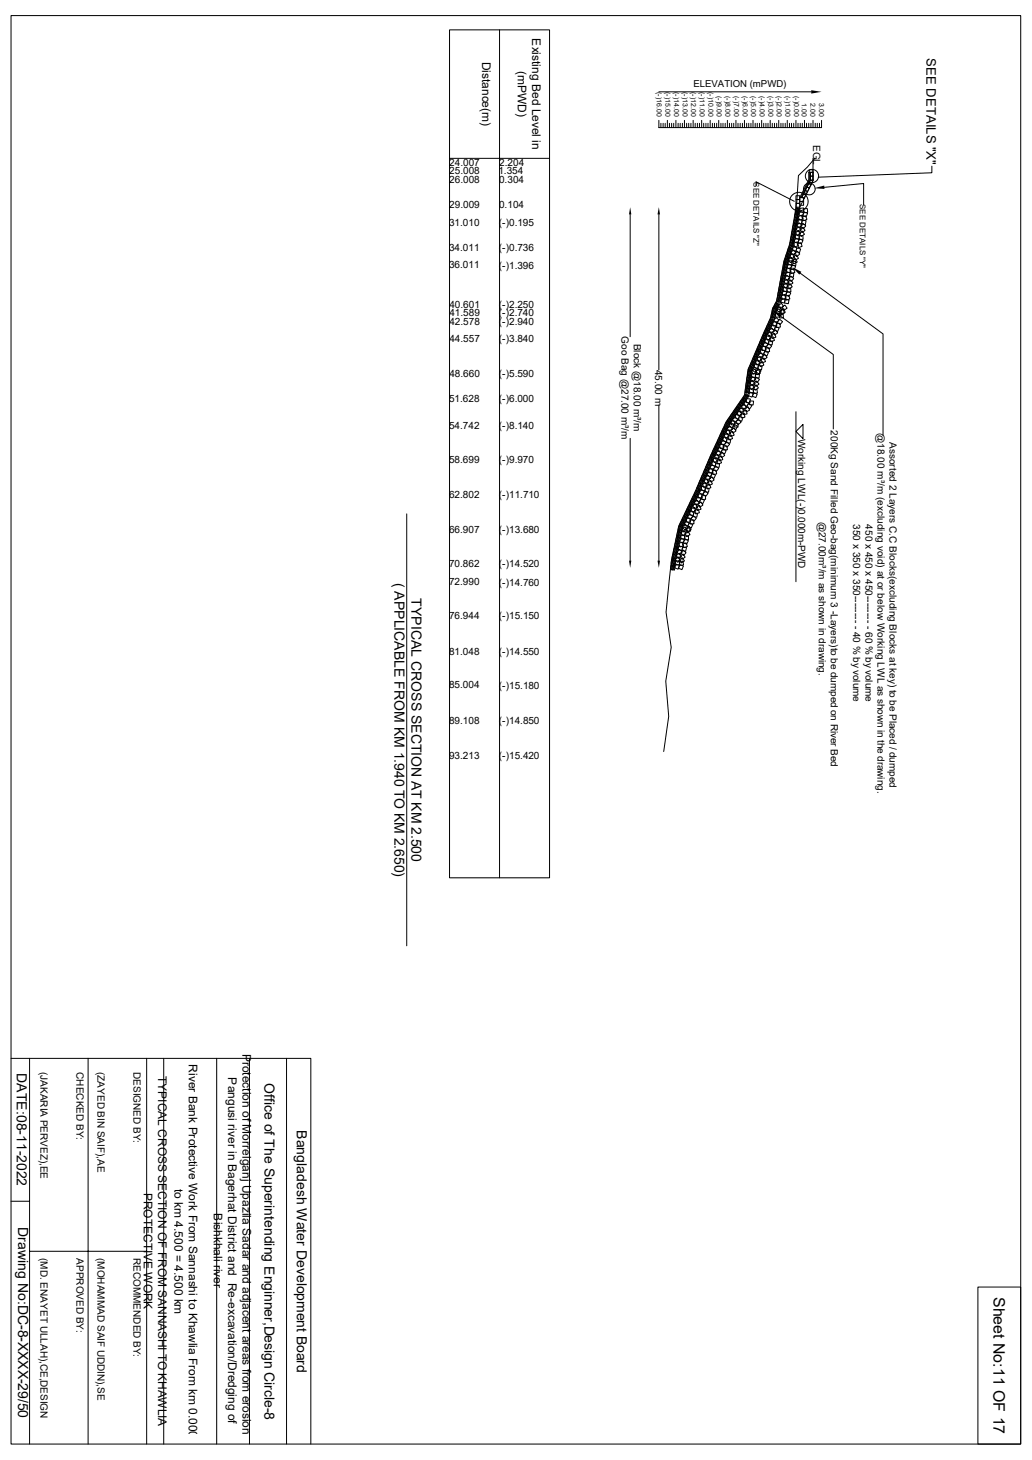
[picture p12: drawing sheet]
<svg xmlns="http://www.w3.org/2000/svg" width="297mm" height="420mm" viewBox="0 0 297 420" stroke-linecap="round" stroke-linejoin="round" font-family="sans-serif">
<g fill="none" stroke="#000" stroke-width=".29">
<path d="M3.2 4.5h290.6v410.9h-290.6zM129.4 8.6h28.8v243.9h-28.8zM143.8 8.6v243.9M189.6 34.6v2.1h46.8v-2.1M189.6 26.4h43.9M190.2 35.5v1.2M190.8 35.5v1.2M191.4 35.5v1.2M192.1 34.6v2.1M192.7 35.5v1.2M193.3 35.5v1.2M193.9 35.5v1.2"/>
<path d="M194.5 34.6v2.1M195.2 35.5v1.2M195.7 35.5v1.2M196.4 35.5v1.2M197 34.6v2.1M197.6 35.5v1.2M198.2 35.5v1.2M198.8 35.5v1.2M199.5 34.6v2.1M200.1 35.5v1.2M200.7 35.5v1.2M201.3 35.5v1.2"/>
<path d="M201.9 34.6v2.1M202.5 35.5v1.2M203.2 35.5v1.2M203.8 35.5v1.2M204.4 34.6v2.1M205 35.5v1.2M205.6 35.5v1.2M206.2 35.5v1.2M206.8 34.6v2.1M207.5 35.5v1.2M208.1 35.5v1.2M208.7 35.5v1.2"/>
<path d="M209.3 34.6v2.1M209.9 35.5v1.2M210.6 35.5v1.2M211.2 35.5v1.2M211.8 34.6v2.1M212.4 35.5v1.2M213 35.5v1.2M213.7 35.5v1.2M214.2 34.6v2.1M214.9 35.5v1.2M215.5 35.5v1.2M216.1 35.5v1.2"/>
<path d="M216.7 34.6v2.1M217.3 35.5v1.2M217.9 35.5v1.2M218.6 35.5v1.2M219.2 34.6v2.1M219.8 35.5v1.2M220.4 35.5v1.2M221 35.5v1.2M221.7 34.6v2.1M222.2 35.5v1.2M222.9 35.5v1.2M223.5 35.5v1.2"/>
<path d="M224.1 34.6v2.1M224.7 35.5v1.2M225.3 35.5v1.2M226 35.5v1.2M226.6 34.6v2.1M227.2 35.5v1.2M227.8 35.5v1.2M228.4 35.5v1.2M229.1 34.6v2.1M229.7 35.5v1.2M230.3 35.5v1.2M230.9 35.5v1.2"/>
<path d="M231.5 34.6v2.1M232.1 35.5v1.2M232.7 35.5v1.2M233.4 35.5v1.2M234 34.6v2.1M234.6 35.5v1.2M235.2 35.5v1.2M235.8 35.5v1.2M129.4 45.6h28.8M217.6 53.4v-1.1l11 5.6M229.1 58.5h1.1v1.1h-1.1zM229.1 57.4h1.1v1.1h-1.1z"/>
<path d="M229.1 56.3h1.1v1.1h-1.1zM229.2 59.6l.2 .6-.3 1a1.33 1.33 0 0 1 .1-1.6zM229.6 59.7l.1 .6-.2 1a1.33 1.33 0 0 1 .1-1.6zM230 59.8l.2 .6-.3 .9a1.33 1.33 0 0 1 .1-1.5zM230.1 59.9l1.2-.1 .1 1.1-1.1 .1zM230.2 58h1.1v1.1h-1.1zM230.2 56.9h1.1v1.1h-1.1zM232.9 49.6l-.2 2.1-2.5 5.2M232.9 48.9h1.1v.7h-.7v1.1h.7v1.1h-.7v-1.1h.7v-1.1h-1.1zM233 49.6v2.1l-2.5 5.2M233.3 49.6v2.2l-2.6 5.1M233.3 51.8l.6 .3-.5 1-.7-.3-.5 1 .7 .3-.5 1-.7-.3-.4 1 .6 .3-.5 1-.6-.3 .5-1 .6 .3 .5-1-.7-.3 .5-1 .7 .3 .5-1-.7-.3z"/>
<path d="M234 49.6v2.4l-4.9 9.8M234 45.6v6.4M234.5 45.6l-2.1 2.4-2.6 2.5-.5 7.4-.7 4.9-1.4 7.4-1.6 4.9-2.1 11.4-1.2 2.4-.5 2.5-6.5 14.9-1.1 7.4-5.2 7.7-4.5 9.7-4.3 10.1-4.9 10.1-2 9.8-1.6 15 1.5 10.1-1.6 9.8 .8 10.1-1.4 10.1M237.2 53.9l11.3-1.1v6M268.2 47.8v1.9l-32.7 1.3M181.4 61.7v35.2M189.6 61.7v44.7M225 79h.2a1.27 1.27 0 0 1-.5 1.4zM225.3 77.4h.2a1.27 1.27 0 0 1-.4 1.4zM225.4 79.1h.2a1.27 1.27 0 0 1-.4 1.4zM225.6 75.8h.2a1.27 1.27 0 0 1-.4 1.4zM225.7 77.5h.2a1.27 1.27 0 0 1-.4 1.4z"/>
<path d="M225.8 79.2h.2a1.27 1.27 0 0 1-.4 1.4zM226 75.9h.2a1.27 1.27 0 0 1-.4 1.4zM226.1 74.2l.1-.1v.4l-.5 1.1zM226.1 77.6h.2a1.27 1.27 0 0 1-.4 1.4zM226.3 77.5l1-.4 .4 1-1.1 .4zM226.3 78.2l1.1 .2-.2 1.1-1.1-.2zM226.4 74.3h.2v.3l-.5 1.2zM226.4 75.9h.2a1.27 1.27 0 0 1-.4 1.4zM226.5 79.2l.8 .7-.7 .9-.8-.7zM226.6 72.6h.1v.3l-.5 1.2zM226.8 75.1l1.1-.1 .1 1.1-1.1 .1zM226.9 74.5l.1-.1v.3l-.5 1.2z"/>
<path d="M226.9 74.5l1-.5 .5 1.1-1 .4zM226.9 75.9l1 .6-.5 .9-1-.4zM226.9 72.8l.2-.1v.3l-.5 1.2zM227.1 71.1l.1-.1v.3l-.5 1.2zM227.2 73.5l1-.5 .5 1-.9 .5zM227.3 77.7l1.1-.4 .4 1.1-1.1 .3zM227.4 78.4l1.1 .3-.2 1.1-1.1-.3zM227.5 71.2l.1-.1v.4l-.5 1.1zM227.5 72.8v.4l-.5 1.1zM227.5 72.6l.9-.7 .7 .8-.8 .7zM227.6 69.3l.1 .2a1.29 1.29 0 0 1-.5 1.4zM227.6 79.4l.8 .7-.7 .9-.8-.8z"/>
<path d="M227.9 67.7l.1 .2a1.29 1.29 0 0 1-.5 1.4zM227.9 71.3l.1-.1v.4l-.5 1.2zM227.9 75.3l1.1-.1 .1 1.1-1.1 .1zM228 74.9l.9-.5 .5 1-1 .5zM228 69.4l.1 .2a1.29 1.29 0 0 1-.4 1.4zM228 76.2l1 .5-.5 .9-1-.4zM228.2 66.1l.1 .2a1.29 1.29 0 0 1-.5 1.3zM228.3 67.8l.1 .1a1.29 1.29 0 0 1-.4 1.4zM228.3 73.8l1-.5 .5 1-1 .5zM228.3 70l1.1-.4 .4 1.1-1.1 .3zM228.3 71l1.1 .3-.4 1-1-.3zM228.4 69.5l.1 .1a1.29 1.29 0 0 1-.4 1.4z"/>
<path d="M228.5 64.5l.1 .1a1.29 1.29 0 0 1-.5 1.4zM228.6 66.2l.1 .1a1.29 1.29 0 0 1-.4 1.4zM228.6 73l.8-.7 .8 .8-.9 .7zM228.7 67.9l.1 .1a1.29 1.29 0 0 1-.5 1.4zM228.8 62.9l.1 .1a1.29 1.29 0 0 1-.5 1.4zM228.9 64.6v.1a1.29 1.29 0 0 1-.4 1.4zM228.9 67.6l1.1-.1v1.2h-1.1zM228.9 66.9l.9-.6 .6 .9-.9 .6zM229 61.3l.1 .5-.2 1a1.33 1.33 0 0 1 .1-1.5zM229 66.3l.1 .1a1.29 1.29 0 0 1-.5 1.4zM229 68.5l1 .5-.5 1-1-.5zM229.1 65.8l.9-.6 .6 .9-.9 .6z"/>
<path d="M229.2 63v.1a1.29 1.29 0 0 1-.4 1.4zM229.3 64.6l.1 .2a1.29 1.29 0 0 1-.5 1.4zM229.4 71.3l1 .3-.3 1.1-1.1-.4zM229.4 61.3l.1 .6-.2 1a1.33 1.33 0 0 1 .1-1.6zM229.4 70.2l1.1-.4 .3 1.1-1 .3zM229.6 63l.1 .2a1.29 1.29 0 0 1-.5 1.4zM229.7 62.3l1.1-.4 .3 1-1 .4zM229.8 61.4l.1 .6-.2 .9a1.33 1.33 0 0 1 .1-1.5zM229.8 63.1l1.1 .2-.2 1.1-1.1-.2zM230 67.1l.9-.6 .6 .9-.9 .6zM230 67.8l1.1-.1v1.1l-1.1 .1zM230 64.1l.8 .7-.7 .9-.8-.8z"/>
<path d="M230.1 68.7l1 .5-.5 .9-1-.4zM230.2 66l.9-.6 .6 .9-.9 .6zM230.3 60.8l1 .5-.4 1-1-.5zM230.3 78.6l23.8 17.5v29.2M230.8 62.5l1.1-.4 .3 1-1 .4zM230.9 63.3l1.1 .2-.2 1.1-1.1-.2zM231.1 64.3l.8 .7-.7 .8-.9-.7zM231.2 60.1l1.1-.1 .2 1.1-1.1 .1zM231.4 61l1 .4-.4 1-1-.4zM218.4 99.1h.2l-.1 .6-.5 .8v-.4zM218.8 99.3h.2l-.1 .6-.5 .8v-.5zM219.1 97.6h.1v.6l-.6 .8v-.4z"/>
<path d="M219.2 99.5l.2-.1-.1 .6-.6 .9v-.5zM219.2 99.7l1.1-.1 .2 1.1-1.1 .1zM219.5 97.8l.2-.1-.1 .6-.6 .9v-.5zM219.8 96.1h.1l-.1 .6-.5 .8v-.4zM219.9 98l.1-.1v.6l-.6 .9v-.5zM220.1 96.3l.2-.1-.1 .6-.5 .9v-.5zM220.2 98.4l.9 .7-.7 .9-.9-.7zM220.3 97.5l1.1 .2-.2 1.1-1.1-.2zM220.4 94.6l.2 .3-.6 1.1a1.32 1.32 0 0 1 .4-1.4zM220.4 96.9l1-.5 .5 1.1-1 .4zM220.5 96.4h.2l-.1 .6-.6 .8v-.4zM220.8 94.8l.2 .1-.1 .4-.6 .9a1.32 1.32 0 0 1 .5-1.4z"/>
<path d="M220.9 95.9l1-.4 .4 1-1 .4zM221.1 93.1l.2 .1-.2 .5-.5 .8a1.32 1.32 0 0 1 .5-1.4zM221.2 95l.1 .2-.6 1.2a1.32 1.32 0 0 1 .5-1.4zM221.2 98.8l.9 .7-.7 .9-.9-.7zM221.3 95l.9-.6 .6 .9-.9 .7zM221.3 98l1.1 .1-.2 1.1-1.1-.1zM221.4 97.3l1.1-.4 .4 1-1 .4zM221.5 93.3l.1 .3-.6 1.1a1.32 1.32 0 0 1 .5-1.4zM221.8 91.7l.1 .2-.6 1.1a1.32 1.32 0 0 1 .5-1.3zM221.9 93.5l.1 .1-.1 .4-.5 .9a1.32 1.32 0 0 1 .5-1.4zM221.9 96.3l1-.4 .4 1.1-1 .4zM222.2 90l.1 .1v.7l-.3 .7z"/>
<path d="M222.2 91.8l.1 .3-.6 1.1a1.32 1.32 0 0 1 .5-1.4zM222.2 93.4l1 .5-.4 1-1-.5zM222.3 95.5l.9-.6 .6 .9-.9 .6zM222.4 92.7l1.1-.2 .1 1.1-1.1 .2zM222.5 88.4l.2 .1-.1 .7-.3 .7zM222.5 92l.2 .1-.1 .4-.5 .9a1.32 1.32 0 0 1 .4-1.4zM222.7 90v.9l-.3 .7v-1zM223 88.4l.1 .9-.4 .7 .1-1.1zM223 90.2l.1-.1 .1 .6-.4 1zM223.2 90.2l1.1-.1 .1 1.1-1.1 .1zM223.2 87.2l.3-.2-.7 1.4zM223.2 89.5l1-.7 .6 .9-.9 .6z"/>
<path d="M223.2 93.9l1 .5-.4 1-1-.5zM223.3 88.6h.2l-.1 .8-.3 .7zM223.4 91.4l.8 .7-.7 .8-.9-.7zM223.4 93.1l1.1-.1 .1 1.1-1.1 .1zM223.6 88.6l1-.3 .4 1.1-1.1 .3zM223.6 87.4l.3-.2-.7 1.4zM223.8 85.5h.2a1.27 1.27 0 0 1-.4 1.4zM224 87.5l.3-.1-.7 1.4zM224 87.9l.9-.7 .6 1-.9 .6zM224.1 83.8l.2 .1a1.27 1.27 0 0 1-.4 1.3zM224.2 85.5l.2 .1a1.27 1.27 0 0 1-.4 1.3zM224.3 90.4l1.1-.1 .1 1.1-1.1 .1z"/>
<path d="M224.3 89.7l1-.7 .5 1-.9 .6zM224.4 91.8l.8 .7-.7 .9-.9-.7zM224.4 82.2l.2 .1a1.27 1.27 0 0 1-.4 1.3zM224.5 83.9h.2a1.27 1.27 0 0 1-.4 1.4zM224.6 89.2l1-.4 .4 1.1-1.1 .3zM224.7 85.6h.1a1.27 1.27 0 0 1-.4 1.4zM224.7 80.6h.2a1.27 1.27 0 0 1-.4 1.4zM224.7 91l15.1 11v21.4M224.8 82.3h.2a1.27 1.27 0 0 1-.4 1.4zM224.8 85.1l1.1-.4 .3 1.1-1 .3zM224.9 85.9l1.1 .2-.2 1.1-1.1-.2zM225 84h.1a1.27 1.27 0 0 1-.4 1.4z"/>
<path d="M225 88.3l.9-.5 .6 .8-.9 .7zM225.1 80.7h.2a1.27 1.27 0 0 1-.4 1.4zM225.3 82.4h.1a1.27 1.27 0 0 1-.4 1.4zM225.3 82.8l1.1-.2 .1 1.2-1.1 .1zM225.4 82l.9-.6 .6 .9-.9 .6zM225.5 83.6l1 .5-.5 1-1-.5zM225.6 80.8h.1a1.27 1.27 0 0 1-.4 1.4zM225.6 80.9l.9-.6 .6 .9-.9 .6zM225.9 85.3l1-.4 .4 1.1-1 .4zM226 86.1l1.1 .2-.2 1.1-1.1-.2zM226.4 82.9l1.1-.1 .1 1.1-1.1 .1zM226.5 82.2l.9-.6 .6 .9-.9 .6z"/>
<path d="M226.6 83.8l1 .5-.5 1-1-.5zM226.7 81.1l.9-.6 .6 .9-.9 .6zM189.6 116.5v44.8M210.9 118.7l.2 .1-.2 .5-.8 .7zM211.2 119l.2 .1-.2 .4-.7 .8zM211.6 119.2l.2 .1-.3 .5-.7 .7zM211.8 117.3l.2 .2-.2 .4-.7 .8zM211.9 119.2l1 .3-.3 1.1-1.1-.4zM212.2 117.6l.1 .1-.2 .5-.7 .7zM212.2 118.5l1.1-.2 .2 1.1-1.1 .2zM212.5 117.9l.2 .1-.2 .4-.7 .8zM212.8 116l.1 .2-.2 .4-.7 .7z"/>
<path d="M212.8 119.8l1 .3-.4 1.1-1-.4zM212.8 117.6l1.1-.2 .2 1.1-1.1 .2zM213.1 116.2l.2 .2-.2 .4-.8 .8zM213.1 119.1l1.1-.2 .2 1.1-1.1 .2zM213.4 116.8l.9-.4 .5 1-1 .5zM213.4 116.5l.2 .1-.2 .5-.7 .7zM213.7 114.7l.2 .1-.2 .4-.8 .8zM213.7 118.2l1.1-.2 .2 1.1-1.1 .2zM214 114.9l.2 .1-.2 .4-.7 .8zM214.2 117.5l1.1-.5 .4 1-.9 .5zM214.4 115.1l.1 .2-.2 .4-.7 .8zM214.6 115.4l.9 .6-.7 1-.8-.7z"/>
<path d="M214.6 113.3l.2 .2-.2 .4-.7 .7zM214.8 111.5l.1 .6-.3 .9a1.33 1.33 0 0 1 .2-1.5zM214.8 114.7l1.1 .1v1.1l-1.1-.1zM215 109.8l.1 .6-.3 1a1.33 1.33 0 0 1 .2-1.6zM215 113.5l.1 .2-.2 .4-.7 .8zM215.1 111.5l.2 .6-.3 1a1.33 1.33 0 0 1 .1-1.6zM215.2 108.2l.1 .6-.2 1a1.33 1.33 0 0 1 .1-1.6zM215.3 113.8l.2 .1-.2 .4-.8 .8zM215.4 109.9l.1 .6-.2 1a1.33 1.33 0 0 1 .1-1.6zM215.4 106.6l.2 .6-.3 1a1.33 1.33 0 0 1 .1-1.6zM215.5 116l.9 .7-.6 .9-1-.6zM215.6 111.6l.1 .6-.3 1a1.33 1.33 0 0 1 .2-1.6z"/>
<path d="M215.6 108.2l.1 .6-.2 1a1.33 1.33 0 0 1 .1-1.6zM215.6 111.2l.9-.7 .7 .9-.9 .7zM215.6 111.9l1.1-.1 .2 1.1-1.1 .1zM215.7 115.3l1.2 .1-.2 1.1-1.1-.1zM215.8 110.1l.9-.7 .6 .9-.8 .7zM215.8 106.6l.1 .6-.2 1a1.33 1.33 0 0 1 .1-1.6zM215.8 109.9l.1 .6-.2 1a1.33 1.33 0 0 1 .1-1.6zM215.8 112.8l1 .4-.4 1.1-1-.5zM215.9 105.2h.1l-.1 .5-.5 .9v-.5zM216 108.3l.2 .6-.3 1a1.33 1.33 0 0 1 .1-1.6zM216.2 105.3h.2l-.1 .6-.5 .8v-.4zM216.2 106.7l.2 .6-.3 .9a1.33 1.33 0 0 1 .1-1.5z"/>
<path d="M216.3 106.6l1-.4 .4 1-1 .5zM216.4 107.4l1.1 .2-.2 1.1-1.1-.2zM216.5 103.7l.2-.1-.1 .6-.5 .9v-.5zM216.6 108.3l.9 .8-.7 .8-.9-.7zM216.7 105.5h.1l-.1 .5-.5 .9v-.5zM216.7 111.4l.9-.7 .7 .9-.9 .7zM216.7 112.1l1.1-.1 .2 1.1-1.1 .1zM216.9 110.3l.9-.7 .6 .9-.8 .7zM216.9 103.8h.2l-.1 .6-.5 .8v-.4zM216.9 112.9l1 .5-.4 1-1-.4zM217.1 105.6l.9 .7-.7 .8-.8-.7zM217.2 102.2l.1-.1v.6l-.6 .8v-.4z"/>
<path d="M217.2 104.7l1.1 .2-.2 1.1-1.1-.2zM217.3 104h.2l-.1 .6-.6 .8v-.5zM217.4 104l1-.4 .4 1-1 .4zM217.4 106.8l1-.5 .4 1.1-1 .4zM217.5 107.6l1.1 .1-.2 1.1-1.1-.1zM217.6 102.3h.1l-.1 .6-.5 .8v-.4zM217.7 108.5l.9 .7-.7 .9-.9-.7zM217.8 100.7l.2-.1-.1 .6-.6 .9v-.5zM217.8 103l1.1-.4 .3 1-1 .4zM217.9 102.5l.2-.1-.1 .6-.5 .9v-.5zM218.1 106l.9 .7-.6 .9-.9-.7zM218.2 100.8h.2l-.1 .5-.6 .9v-.5z"/>
<path d="M218.2 102.2l.9-.7 .7 .9-.9 .6zM218.2 105.2l1.1 .1-.1 1.1-1.1-.2zM218.4 104.4l1-.4 .4 1-1 .5zM218.6 101l.1-.1v.6l-.6 .9v-.5zM218.8 103.4l1.1-.4 .4 1-1.1 .4zM219.1 100.5l1 .5-.4 1-1-.4zM219.2 102.6l.9-.7 .7 .9-.9 .7zM220.1 101l1 .4-.4 1-1-.4zM220.3 100.2l1.1-.2 .1 1.1-1.1 .2zM229.1 118.4v48.9M181.4 126.1v35.2M201 139.4h.2l-.1 .6-.5 .8v-.5z"/>
<path d="M201.4 139.6l.2-.1-.1 .6-.5 .9v-.5zM201.7 137.9l.1-.1v.6l-.6 .9v-.5zM201.8 139.7h.2l-.1 .6-.6 .8v-.4zM201.9 139.9l1.1 .2-.1 1.1-1.1-.2zM202.1 138h.1l-.1 .6-.5 .8v-.4zM202.1 139.2l1.1-.4 .4 1-1 .5zM202.3 136.4h.2l-.1 .5-.6 .9v-.5zM202.5 138.2h.1v.6l-.6 .8v-.5zM202.6 138.2l1-.4 .4 1-1 .4zM202.7 136.6l.2-.1-.1 .6-.5 .9v-.5zM202.9 137.4l.9-.7 .7 .9-.9 .7zM203 134.9l.2-.1-.1 .6-.6 .9v-.5z"/>
<path d="M203.1 136.7h.2l-.1 .5-.6 .9v-.5zM203.2 139.7l1-.5 .4 1.1-1 .4zM203.4 135h.1v.6l-.6 .8v-.4zM203.6 138.6l1-.4 .4 1-1 .5zM203.6 133.3h.2l-.1 .6-.5 .8v-.4zM203.8 135.2h.1l-.1 .6-.5 .8v-.5zM203.9 135.8l1 .4-.4 1-1.1-.4zM204 135l1.1-.2 .1 1.1-1.1 .2zM204 137.8l.9-.6 .6 .8-.9 .7zM204 133.5h.2l-.1 .6-.6 .8v-.4zM204.3 131.9l.1-.1-.1 .6-.5 .9v-.5zM204.4 133.7l.2-.1-.1 .6-.6 .9v-.5z"/>
<path d="M204.6 132h.2l-.1 .6-.5 .8v-.4zM204.9 136.2l1 .4-.4 1-1-.4zM204.9 130.3l.2 .1a1.26 1.26 0 0 1-.8 1.3zM204.9 133.6l.9 .7-.7 .9-.8-.7zM205 132.8l1.1 .1-.2 1.1-1.1-.1zM205 135.4l1.1-.1 .1 1.1-1.1 .1zM205 132.2l.2-.1-.1 .6-.5 .9v-.5zM205.1 132.1l1.1-.4 .4 1-1 .4zM205.3 130.5l.2 .1a1.26 1.26 0 0 1-.8 1.2zM205.6 128.9h.2a1.26 1.26 0 0 1-.8 1.3zM205.6 131.1l1-.4 .4 1-1 .4zM205.7 130.7l.2 .1a1.26 1.26 0 0 1-.8 1.2z"/>
<path d="M206 134.1l.8 .6-.7 .9-.8-.6zM206 129l.2 .1a1.26 1.26 0 0 1-.8 1.2zM206 130.3l.9-.7 .7 1-1 .6zM206 133.2l1.1 .1-.1 1.2-1.1-.2zM206.2 132.5l1-.4 .4 1-1 .4zM206.3 127.4l.2 .1a1.26 1.26 0 0 1-.8 1.2zM206.4 129.2l.1 .1a1.26 1.26 0 0 1-.7 1.2zM206.6 131.6l1-.4 .4 1-1 .4zM206.7 127.6h.2a1.26 1.26 0 0 1-.8 1.3zM207 128.7l1 .4-.5 1-1-.4zM207 125.9l.2 .1a1.26 1.26 0 0 1-.8 1.2zM207 130.7l.9-.6 .7 .9-1 .7z"/>
<path d="M207.1 127.7l.2 .1a1.26 1.26 0 0 1-.8 1.2zM207.1 127.9l1.1-.1 .1 1.1-1.1 .1zM207.4 126.1l.2 .1a1.26 1.26 0 0 1-.8 1.2zM207.7 124.4l.2 .1a1.26 1.26 0 0 1-.8 1.2zM207.8 126.2l.1 .1a1.26 1.26 0 0 1-.7 1.3zM208 129.1l1 .5-.5 1-1-.5zM208.1 124.6l.1 .1a1.26 1.26 0 0 1-.7 1.2zM208.1 126.6l.9 .7-.8 .9-.8-.7zM208.1 128.4l1.1-.1 .1 1.1-1.1 .1zM208.2 125.7l1.1 .2-.2 1.1-1.1-.2zM208.4 122.9l.1 .1a1.26 1.26 0 0 1-.7 1.2zM208.4 125.1l1-.4 .4 1-1 .4z"/>
<path d="M208.4 124.8h.2a1.26 1.26 0 0 1-.7 1.3zM208.7 123.1h.2a1.26 1.26 0 0 1-.7 1.3zM208.9 124l1-.3 .4 1-1 .4zM209.1 121.4l.2 .1a1.26 1.26 0 0 1-.8 1.2zM209.1 123.3l.2 .1a1.26 1.26 0 0 1-.8 1.2zM209.1 127.1l.9 .7-.7 .9-.9-.8zM209.2 126.2l1.1 .2-.2 1.1-1.1-.2zM209.3 123.2l.9-.6 .6 .9-.9 .6zM209.4 125.5l1-.4 .4 1.1-1 .4zM209.5 121.6l.1 .1a1.26 1.26 0 0 1-.7 1.2zM209.8 121.8h.2a1.26 1.26 0 0 1-.7 1.3zM209.9 124.5l1-.4 .4 1.1-1 .4z"/>
<path d="M210 120.1l.1 .1-.2 .4-.7 .8zM210.2 121.6l1 .5-.4 1-1-.5zM210.3 123.7l.9-.6 .6 .9-.9 .6zM210.3 120.3l.2 .1-.2 .5-.8 .7zM210.4 121.1l1.1 .1v1.1l-1.1-.1zM210.7 120.6l.1 .1-.2 .4-.7 .8zM210.8 120.7l.8-.7 .7 .8-.8 .7zM211.2 122.1l1.1 .5-.5 1-1-.5zM211.3 121.7l1.2 .1-.1 1.1-1.2-.1zM211.7 121.3l.9-.7 .7 .9-.9 .7zM231.1 122.1v4.1l-2-2.1zM117.1 147.8v124.3"/>
<path d="M193.7 159.3l.2-.1-.1 .9-.3 .7zM194.1 157.7l.1-.1v.9l-.4 .7zM194.2 159.3l.1 .9-.4 .7 .1-1.1zM194.4 156.1l.2-.1v.6l-.4 1zM194.6 157.7v.9l-.3 .7v-1.1zM194.6 159.5l.1-.1 .1 .3-.4 1.3zM194.6 159.7l.9-.6 .6 1-.9 .6zM194.8 154.5l.1-.1v.6l-.3 1zM194.8 156.2l.2-.1-.1 .9-.3 .6zM194.9 157.9l.2-.1v.3l-.4 1.2zM195.1 152.9l.2-.1-.1 .9-.3 .6zM195.2 154.6l.1-.1v.9l-.4 .6z"/>
<path d="M195.3 156.2l.1 .9-.4 .6 .1-1zM195.3 156.3l1.1-.3 .3 1-1 .4zM195.4 157.1l1.1 .2-.2 1.1-1.1-.2zM195.5 151.3l.1-.1v.9l-.4 .6zM195.5 153l.2-.1-.1 .9-.3 .6zM195.5 158l.8 .8-.7 .8-.8-.7zM195.7 154.6v.8l-.3 .7v-1zM195.7 160l.9-.6 .6 .9-.9 .6zM195.8 151.4l.2-.1v.3l-.4 1.3zM195.9 154l1.1-.1 .1 1.1-1.1 .1zM196 153.2l.9-.6 .6 .9-.9 .6zM196 153v.9l-.3 .7v-1.1z"/>
<path d="M196 150l.3-.2v.1a1.26 1.26 0 0 1-.7 1.2zM196 154.8l1 .5-.5 1-1-.5zM196.2 152.1l.9-.5 .6 .9-.9 .6zM196.3 151.4l.1 .9-.4 .7 .1-1.1zM196.4 151.5l.9-.6 .7 .9-1 .6zM196.4 156.5l1.1-.3 .3 1-1 .4zM196.5 157.3l1.1 .2-.3 1.1-1-.2zM196.6 149.9l.1 .2a1.26 1.26 0 0 1-.7 1.2zM196.6 158.2l.8 .8-.7 .9-.8-.8zM196.8 148.5l.2-.2 .1 .1a1.26 1.26 0 0 1-.8 1.2zM196.8 150.3l.2-.2 .1 .1a1.26 1.26 0 0 1-.8 1.3zM197 154.2l1.1-.1 .1 1.1-1.1 .1z"/>
<path d="M197.1 153.5l.9-.6 .6 .9-.9 .6zM197.1 155l1 .5-.5 1-1-.5zM197.1 148.7l.3-.2v.1a1.26 1.26 0 0 1-.7 1.2zM197.3 152.4l.9-.6 .6 .9-.9 .6zM197.4 149.9l1 .5-.5 1-1-.5zM197.4 152l.9-.6 .6 .9-.9 .6zM197.5 148.8l.2-.2 .1 .2a1.26 1.26 0 0 1-.7 1.2zM197.5 149.1h1.1l.1 1.1h-1.1zM197.6 146.9h.2a1.26 1.26 0 0 1-.8 1.3zM197.9 147.2l.2-.2 .1 .1a1.26 1.26 0 0 1-.8 1.2zM198.2 145.5l.2-.2 .1 .2a1.26 1.26 0 0 1-.8 1.2zM198.2 147.4l.2-.2 .1 .1a1.26 1.26 0 0 1-.8 1.2z"/>
<path d="M198.4 150.4l1 .5-.5 1-1-.5zM198.5 145.7l.3-.2v.1a1.26 1.26 0 0 1-.7 1.3zM198.5 147.9l.9 .7-.7 .8-.9-.7zM198.5 149.6h1.1l.1 1.1h-1.1zM198.6 147l1.1 .2-.2 1.1-1-.2zM198.9 144.1l.2-.3 .1 .2a1.26 1.26 0 0 1-.8 1.2zM198.9 146.3l1-.3 .4 1-1.1 .4zM198.9 145.9l.2-.2 .1 .1a1.26 1.26 0 0 1-.7 1.2zM199.3 144.2l.2-.2 .1 .1a1.26 1.26 0 0 1-.8 1.3zM199.3 145.3l1.1-.4 .3 1.1-1 .4zM199.6 148.4l.8 .7-.7 .8-.9-.7zM199.6 142.6l.2-.2 .1 .1a1.26 1.26 0 0 1-.8 1.2z"/>
<path d="M199.6 144.4l.3-.2v.1a1.26 1.26 0 0 1-.7 1.2zM199.6 147.5l1.1 .2-.2 1.1-1.1-.2zM199.8 144.5l.9-.6 .6 .9-.9 .6zM199.9 146.8l1-.4 .4 1.1-1.1 .4zM200 142.7l.2-.2 .1 .2a1.26 1.26 0 0 1-.8 1.2zM200.4 142.9l.2-.2 .1 .1a1.26 1.26 0 0 1-.8 1.3zM200.4 145.8l1-.4 .4 1.1-1.1 .4zM200.4 141h.2a1.26 1.26 0 0 1-.7 1.2zM200.7 142.9l1.1 .5-.5 1-1-.5zM200.7 145l1-.6 .6 .9-.9 .6zM200.9 141.1l.1 .1a1.26 1.26 0 0 1-.8 1.2zM200.9 142.2l1.1-.1 .1 1.1-1.1 .1z"/>
<path d="M201.1 141.4l.2-.2 .1 .2a1.26 1.26 0 0 1-.8 1.2zM201.8 143.4l.9 .5-.4 1-1-.5zM201.9 140.8l.9 .7-.7 .9-.9-.7zM201.9 142.6l1.1-.1 .1 1.1-1.1 .1zM202.9 141.2l.9 .7-.7 .9-.9-.7zM203 140.4l1.1 .1-.2 1.1-1.1-.1zM193.3 162.4l.1 .9-.3 .7-.1-.5zM193.4 160.8l.1 .9-.2 .7-.1-.5zM193.7 162.4l.1 .9-.3 .7-.1-.4zM193.8 160.8l.2 .9-.3 .7-.1-.4zM194.1 162.5l.1 .9-.2 .7-.2-.5zM194.3 160.9l.1 .9-.3 .7-.1-.5z"/>
<path d="M194.4 160.8l.9-.6 .6 1-1 .6zM194.4 161.5l1.1-.2 .1 1.1-1.1 .2zM194.5 162.3l1.1 .4-.4 1-1.1-.4zM195.5 161l.9-.6 .6 1-1 .6zM195.5 161.6l1.1-.2 .1 1.1-1.1 .1zM195.6 162.4l1.1 .4-.4 1.1-1.1-.5zM3.2 304.5h86.3v110.9M8.5 304.5v110.9M25.4 304.5v110.9M42.2 304.5v110.9M47.1 304.5v110.9M62.4 304.5v110.9"/>
<path d="M71.8 304.5v110.9M82.5 304.5v110.9M3.2 345.6h5.3M8.5 360h33.7M281.4 370.2h12.4v45.2h-12.4z"/>
<circle cx="229.9" cy="58" r="2.68"/>
<circle cx="232.9" cy="54.4" r="1.69"/>
<circle cx="233.7" cy="50.6" r="1.91"/>
</g>
<path d="M233.5 26l2.9 .4-2.9 .5zM234.3 54.1l2.9-.7 .1 1zM181.4 59.6l.3 2.1h-.7zM189.6 59.6l.3 2.1h-.7zM228 76.8l2.6 1.4-.6 .8zM222.3 89.3l2.7 1.3-.5 .8zM181 161.3h.7l-.3 2.1zM189.2 161.3h.7l-.3 2.1z" fill="#000"/>
<text font-size="4.6" x="286" y="373" transform="rotate(90 286 373)">Sheet No:11 OF 17</text>
<g font-size="4">
<text x="113.6" y="167.6" transform="rotate(90 113.6 167.6)">( APPLICABLE FROM KM 1.940 TO KM 2.650)</text>
<text x="118.4" y="172.1" transform="rotate(90 118.4 172.1)">TYPICAL CROSS SECTION AT KM 2.500</text>
<text x="4.8" y="308.8" transform="rotate(90 4.8 308.8)">DATE:08-11-2022</text>
<text x="76.1" y="311.5" transform="rotate(90 76.1 311.5)">Office of The Superintending Enginner,Design Circle-8</text>
<text x="85.4" y="325.1" transform="rotate(90 85.4 325.1)">Bangladesh Water Development Board</text>
<text x="5.2" y="353" transform="rotate(90 5.2 353)">Drawing No:DC-8-XXXX-29/50</text>
</g>
<text font-size="3.8" x="266.7" y="16.7" transform="rotate(90 266.7 16.7)">SEE DETAILS &quot;X&quot;</text>
<g font-size="3.4">
<text x="153.2" y="11.1" transform="rotate(90 153.2 11.1)">Existing Bed Level in</text>
<text x="138.8" y="17.7" transform="rotate(90 138.8 17.7)">Distance(m)</text>
<text x="149" y="20.4" transform="rotate(90 149 20.4)">(mPWD)</text>
<text x="69.8" y="303.1" transform="rotate(90 69.8 303.1)">Protection of Morrelganj Upazila Sadar and adjacent areas from erosion o</text>
<text x="45.5" y="309.5" transform="rotate(90 45.5 309.5)">TYPICAL CROSS SECTION OF FROM SANNASHI TO KHAWLIA</text>
<text x="54.3" y="306.2" transform="rotate(90 54.3 306.2)">River Bank Protective Work From Sannashi to Khawlia From km 0.000</text>
<text x="65.6" y="310" transform="rotate(90 65.6 310)">Pangusi river in Bagerhat District and Re-excavation/Dredging of</text>
<text x="41.4" y="343.1" transform="rotate(90 41.4 343.1)">PROTECTIVE WORK</text>
<text x="50.2" y="342" transform="rotate(90 50.2 342)">to km 4.500 = 4.500 km</text>
<text x="61.5" y="349.1" transform="rotate(90 61.5 349.1)">Bishkhali river</text>
</g>
<g font-size="2.9">
<text x="234" y="41.7" transform="rotate(90 234 41.7)">EGL</text>
<text x="129.3" y="47.6">24.007</text>
<text x="143.7" y="47.6">2.204</text>
<text x="129.3" y="50.1">25.008</text>
<text x="129.3" y="52.6">26.008</text>
<text x="143.4" y="50.1">1.354</text>
<text x="143.6" y="52.6">0.304</text>
<text x="129.3" y="59.9">29.009</text>
<text x="143.6" y="59.9">0.104</text>
<text x="129.2" y="64.9">31.010</text>
<text x="143.6" y="64.9">(-)0.195</text>
<text x="129.2" y="72.3">34.011</text>
<text x="129.2" y="77.2">36.011</text>
<text x="143.6" y="72.3">(-)0.736</text>
<text x="143.6" y="77.3">(-)1.396</text>
<text x="129.3" y="88.6">40.601</text>
<text x="143.6" y="88.6">(-)2.250</text>
<text x="129.3" y="91">41.589</text>
<text x="129.3" y="93.4">42.578</text>
<text x="143.6" y="91">(-)2.740</text>
<text x="143.6" y="93.4">(-)2.940</text>
<text x="129.3" y="98.3">44.557</text>
<text x="143.6" y="98.3">(-)3.840</text>
<text x="178.9" y="96.7" transform="rotate(90 178.9 96.7)">Goo Bag @27.00 m³/m</text>
<text x="182.4" y="98.8" transform="rotate(90 182.4 98.8)">Block @18.00 m³/m</text>
<text x="188.6" y="106.4" transform="rotate(90 188.6 106.4)">45.00 m</text>
<text x="129.3" y="108.4">48.660</text>
<text x="143.6" y="108.5">(-)5.590</text>
<text x="129.2" y="115.7">51.628</text>
<text x="143.6" y="115.8">(-)6.000</text>
<text x="129.2" y="123.4">54.742</text>
<text x="143.6" y="123.4">(-)8.140</text>
<text x="239.1" y="123.8" transform="rotate(90 239.1 123.8)">200Kg Sand Filled Geo-bag(minimum 3 -Layers)to be dumped on River Bed</text>
<text x="252.5" y="124.6" transform="rotate(90 252.5 124.6)">@18.00 m³/m (excluding void) at or below Working LWL as shown in the drawing.</text>
<text x="229.7" y="126.2" transform="rotate(90 229.7 126.2)">Working LWL(-)0.000m-PWD</text>
<text x="255.9" y="127.2" transform="rotate(90 255.9 127.2)">Assorted 2 Layers C.C Blocks(excluding Blocks at key) to be Placed / dumped</text>
<text x="129.2" y="133.2">58.699</text>
<text x="143.6" y="133.2">(-)9.970</text>
<text x="129.2" y="143.3">62.802</text>
<text x="143.6" y="143.3">(-)11.710</text>
<text x="129.2" y="153.4">66.907</text>
<text x="143.6" y="153.4">(-)13.680</text>
<text x="235.6" y="150" transform="rotate(90 235.6 150)">@27.00m³/m as shown in drawing.</text>
<text x="245.6" y="150.8" transform="rotate(90 245.6 150.8)">350 x 350 x 350-------- - 40 % by volume</text>
<text x="249" y="150.9" transform="rotate(90 249 150.9)">450 x 450 x 450-------- - 60 % by volume</text>
<text x="129.2" y="163.2">70.862</text>
<text x="143.6" y="163.2">(-)14.520</text>
<text x="129.2" y="168.4">72.990</text>
<text x="143.6" y="168.4">(-)14.760</text>
<text x="129.2" y="178.1">76.944</text>
<text x="143.6" y="178.2">(-)15.150</text>
<text x="129.2" y="188.3">81.048</text>
<text x="143.6" y="188.3">(-)14.550</text>
<text x="129.2" y="198">85.004</text>
<text x="143.6" y="198.1">(-)15.180</text>
<text x="129.2" y="208.2">89.108</text>
<text x="143.6" y="208.2">(-)14.850</text>
<text x="129.2" y="218.3">93.213</text>
<text x="143.6" y="218.3">(-)15.420</text>
<text x="11.6" y="308.4" transform="rotate(90 11.6 308.4)">(JAKARIA PERVEZ),EE</text>
<text x="22" y="308.4" transform="rotate(90 22 308.4)">CHECKED BY:</text>
<text x="28.1" y="308.4" transform="rotate(90 28.1 308.4)">(ZAYED BIN SAIF),AE</text>
<text x="38.4" y="308.4" transform="rotate(90 38.4 308.4)">DESIGNED BY:</text>
<text x="11.6" y="361.8" transform="rotate(90 11.6 361.8)">(MD. ENAYET ULLAH),CE,DESIGN</text>
<text x="22" y="362" transform="rotate(90 22 362)">APPROVED BY:</text>
<text x="28.1" y="361.8" transform="rotate(90 28.1 361.8)">(MOHAMMAD SAIF UDDIN),SE</text>
<text x="38.4" y="361.8" transform="rotate(90 38.4 361.8)">RECOMMENDED BY:</text>
</g>
<text font-size="2.8" x="199.6" y="25.1">ELEVATION (mPWD)</text>
<g font-size="2.3">
<text x="216.9" y="52.4" transform="rotate(90 216.9 52.4)">SEE DETAILS &quot;Z&quot;</text>
<text x="247.5" y="58.7" transform="rotate(90 247.5 58.7)">SEE DETAILS &quot;Y&quot;</text>
</g>
<g font-size="2">
<text x="189.1" y="26.5" transform="rotate(90 189.1 26.5)">(-)16.00</text>
<text x="191.6" y="26.5" transform="rotate(90 191.6 26.5)">(-)15.00</text>
<text x="194" y="26.5" transform="rotate(90 194 26.5)">(-)14.00</text>
<text x="196.5" y="26.5" transform="rotate(90 196.5 26.5)">(-)13.00</text>
<text x="198.9" y="26.5" transform="rotate(90 198.9 26.5)">(-)12.00</text>
<text x="201.4" y="26.5" transform="rotate(90 201.4 26.5)">(-)11.00</text>
<text x="203.9" y="26.5" transform="rotate(90 203.9 26.5)">(-)10.00</text>
<text x="206.3" y="27.6" transform="rotate(90 206.3 27.6)">(-)9.00</text>
<text x="208.8" y="27.6" transform="rotate(90 208.8 27.6)">(-)8.00</text>
<text x="211.3" y="27.6" transform="rotate(90 211.3 27.6)">(-)7.00</text>
<text x="213.7" y="27.6" transform="rotate(90 213.7 27.6)">(-)6.00</text>
<text x="216.2" y="27.6" transform="rotate(90 216.2 27.6)">(-)5.00</text>
<text x="218.7" y="27.6" transform="rotate(90 218.7 27.6)">(-)4.00</text>
<text x="221.1" y="27.6" transform="rotate(90 221.1 27.6)">(-)3.00</text>
<text x="223.6" y="27.6" transform="rotate(90 223.6 27.6)">(-)2.00</text>
<text x="226.1" y="27.6" transform="rotate(90 226.1 27.6)">(-)1.00</text>
<text x="228.5" y="27.6" transform="rotate(90 228.5 27.6)">(-)0.00</text>
<text x="230.8" y="29.6" transform="rotate(90 230.8 29.6)">1.00</text>
<text x="233.3" y="29.6" transform="rotate(90 233.3 29.6)">2.00</text>
<text x="235.8" y="29.6" transform="rotate(90 235.8 29.6)">3.00</text>
</g>
</svg>
